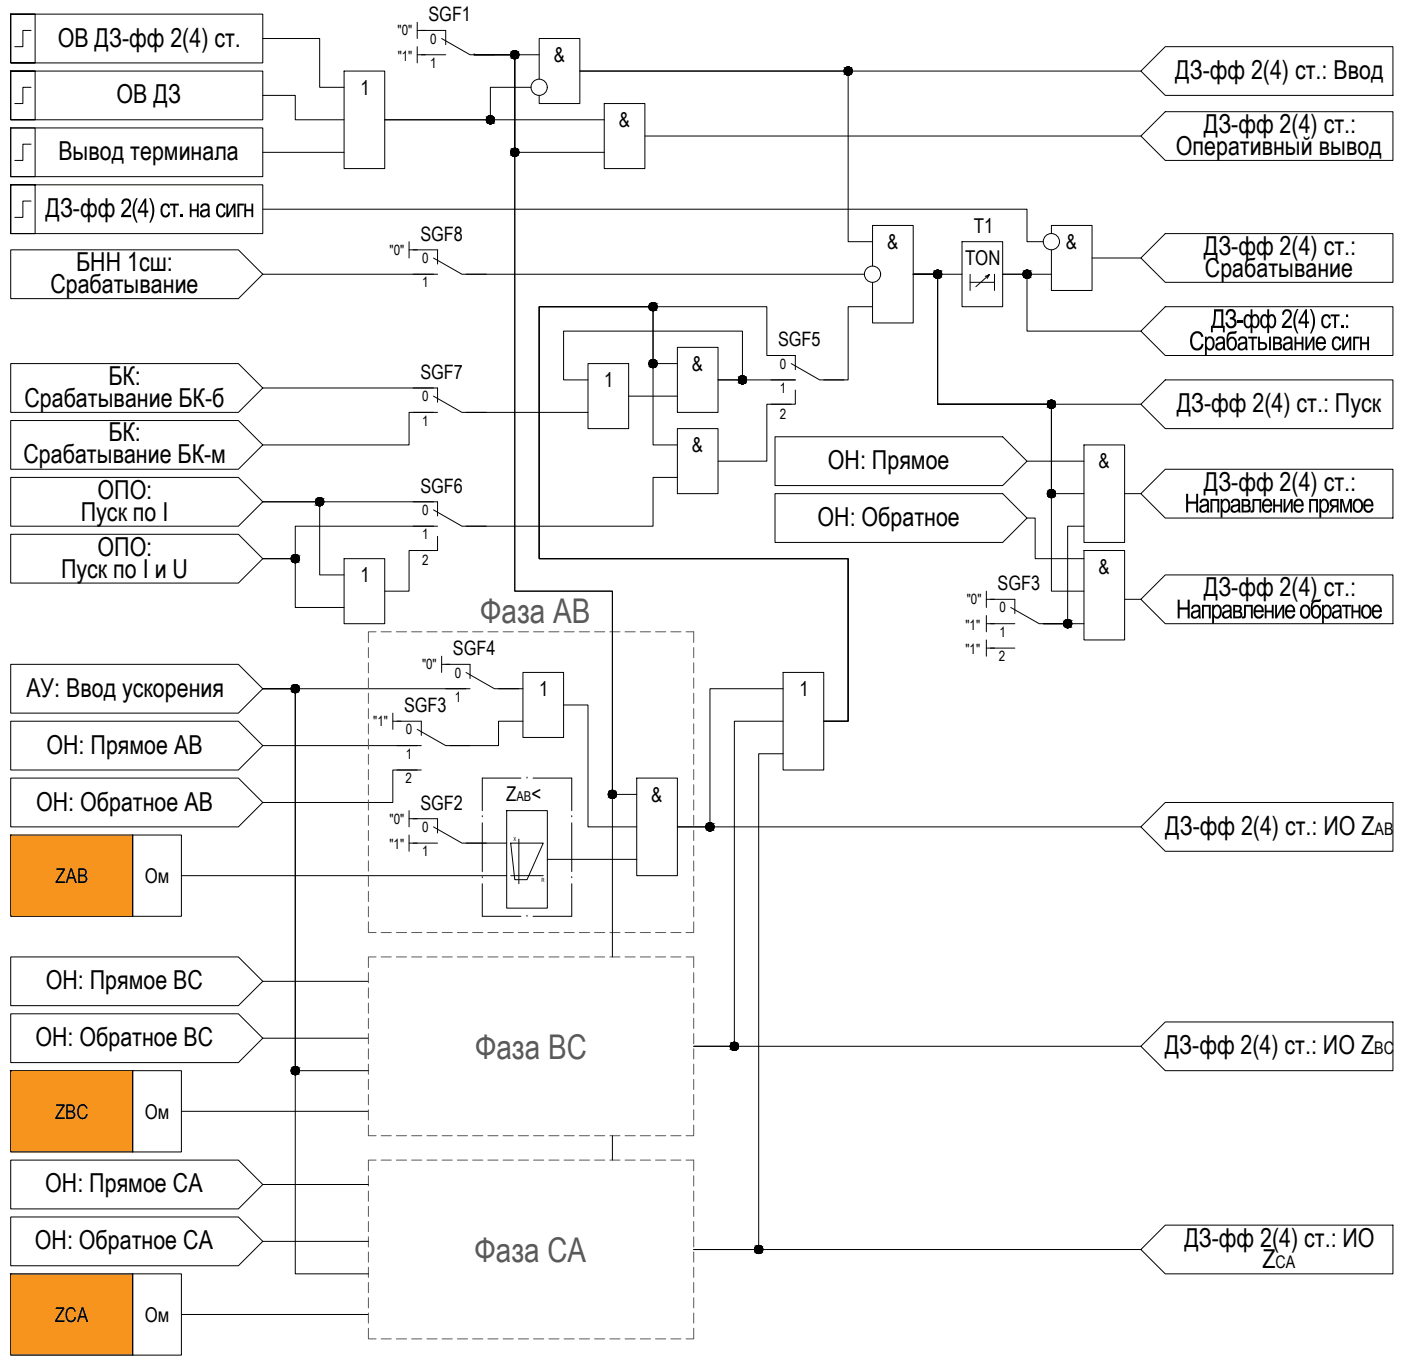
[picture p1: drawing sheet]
<svg xmlns="http://www.w3.org/2000/svg" width="814mm" height="792mm" viewBox="0 0 814 792" stroke-linecap="round" stroke-linejoin="round" font-family="sans-serif">
<!-- layer: 0 -->
<g fill="none" stroke="#000" stroke-width=".58">
<path d="M6 8h147v29h-147v-29v29h14v-29zM18 18h-5v9h-4M242 13v9M242 18h5M153 22h33v29h14M242 27v10M242 32h5M276 32h.1M276 32h23v57h52M276 32h23v312h57v118h14M276 32h23v312h57v212M276 32h37"/>
<path d="M6 41h147v29h-147v-29v29h14v-29zM18 51h-5v9h-4M153 55h19v15h28M200 41h24v57h-24zM309 51h-24v19h-61h127M313 46v-24h24v38h-24v-5M663 41l14-14h132v28h-132zM663 41h-326h156v100h14M6 74h14v29h-14zM6 74h147v29h-147zM351 60h24v38h-24zM375 79h288"/>
<path d="M663 79l14-14h132v28h-132zM18 84h-5v9h-4M153 89h47M6 107h147v29h-147v-29v29h14v-29zM18 117h-5v9h-4M153 122h444v19h9M611 136v-5h24v38h-24v-24M677 136h132v28h-132l-14-14zM6 145h133l14 14-14 15h-133zM153 159h99M238 141v9M238 145h4"/>
<path d="M271 159h231M507 155v-24h24v57h-24v-24M559 141h24v37h-24zM559 159h-28h14v76h118M564 159v10M575 160l-1 2M578 159v10M611 159h-28h14v33h66M635 150h28M507 178h-14v43h-14M564 164h14M572 161l3-1-8 7"/>
<path d="M677 178h132v29h-132l-14-15zM6 211h133l14 15-14 14h-133zM342 211h23v38h-23zM394 202h23v38h-23zM394 211h-15v-33h-66v147h180v94h-14M460 207h-14v-29h-133v147h180v94h-14M153 226h99M252 240h-14v19h-85M271 240h71M342 221h-15v-29h104v29h-14h45M365 230h29M460 235h-14v33h-29"/>
<path d="M462 227v8h-14M663 235l14-14h132v28h-132zM6 244h133l14 15-14 14h-133zM394 249h23v38h-23zM394 259h-15v-81h-66v147h180v94h-14M450 254h133l14 14-14 14h-133zM630 259h24v56h-24zM6 278h133l14 14-14 14h-133zM394 278h-15v28h-108M597 268h33M153 292h33v42h14M153 292h99"/>
<path d="M450 287h133l14 14-14 14h-133zM630 287h-19v-52h-66v-76h-14h14v76h66v109h19M654 287h9M663 287l14-14h132v28h-132zM6 311h133l14 14-14 14h-133zM252 306h-80v19h-19M254 312v8h-9M597 301h5v24h28M630 306h-10v57h-14h24M153 325h19v28h28M200 325h24v38h-24zM252 320h-14v24h-14"/>
<path d="M630 320h24v52h-24zM573 344v9M573 358v9M573 348h5M654 348h9M663 348l14-14h132v29h-132zM573 377h17M573 372v9M573 363h5M257 381v10M257 386h4M304 391h23v38h-23z"/>
<path d="M455 391h24v57h-24zM6 419h133l14 14-14 15h-133zM153 400l-14 15h-133v-29h133l14 14h118M153 400h19v222h42M153 400h19v341h42M228 415v9M228 419h5M290 400h14M304 419h-14v14h-29M327 410h15v71h28M455 400h-42v81h-19h269M455 419h-28v189h-24h260"/>
<path d="M153 433h89M455 438h-14v288h-38h260M6 452h133l14 15-14 14h-133zM231 448h14M242 448h-14v19h-75M370 452h24v57h-24zM238 471v10M238 476h4M294 471h24v57h-24zM6 485h71v48h-71zM77 485h28v48h-28zM238 485v10"/>
<path d="M238 490h4M271 490h23M297 490h19l-10 21h-7zM301 488v26M318 500h52M663 481l14-14h132v28h-132zM105 509h189M297 509h19M6 556h133l14 14-14 15h-133zM153 570h61M6 589h133l14 15-14 14h-133zM153 604h61"/>
<path d="M663 608l14-14h132v28h-132zM6 622h71v48h-71zM77 622h28v48h-28zM105 646h109M6 674h133l14 15-14 14h-133zM356 660v14M153 689h61M6 707h133l14 15-14 14h-133zM153 722h61M663 726l14-14h132v29h-132zM6 741h71v47h-71zM77 741h28v47h-28z"/>
<path d="M105 764h109"/>
<circle cx="299" cy="32" r="2.3"/>
<circle cx="313" cy="51" r="5"/>
<circle cx="493" cy="41" r="2.3"/>
<circle cx="285" cy="70" r="2.3"/>
<circle cx="299" cy="89" r="2.3"/>
<circle cx="507" cy="159" r="5"/>
<circle cx="545" cy="159" r="2.3"/>
<circle cx="597" cy="159" r="2.3"/>
<circle cx="611" cy="140" r="5"/>
<circle cx="379" cy="178" r="2.3"/>
<circle cx="379" cy="211" r="2.3"/>
<circle cx="431" cy="221" r="2.3"/>
<circle cx="611" cy="235" r="2.3"/>
<circle cx="186" cy="292" r="2.3"/>
<circle cx="611" cy="287" r="2.3"/>
<circle cx="172" cy="325" r="2.3"/>
<circle cx="620" cy="363" r="2.3"/>
<circle cx="172" cy="400" r="2.3"/>
<circle cx="356" cy="462" r="2.3"/>
<circle cx="413" cy="481" r="2.3"/>
<circle cx="427" cy="608" r="2.3"/>
<circle cx="172" cy="622" r="2.3"/>
<circle cx="441" cy="726" r="2.3"/>
</g>
<g fill="#f7941d" stroke="#f7941d" stroke-width=".58">
<path d="M6 485l71 48v-48zM6 485l71 48h-71z"/>
<path d="M6 622l71 48v-48zM6 622l71 48h-71z"/>
<path d="M6 741l71 47v-47zM6 741l71 47h-71z"/>
</g>
<g fill="#000" stroke="#000" stroke-width=".58">
<path d="M299 34h1zM492 39h1zM492 44h1zM284 72h1zM284 72h2zM299 91h1zM544 157h1zM596 157h1zM379 176h1zM544 162h1zM596 162h1zM379 181h1z"/>
<path d="M379 214h1zM379 209h1zM431 218h1zM431 223h1zM610 237h1zM610 237h2zM185 294h1zM185 289h1zM610 289h1zM610 289h2zM171 327h1zM171 322h1z"/>
<path d="M620 365h1zM620 360h1zM171 398h1zM171 403h1zM355 459h1zM355 464h1zM412 478h1zM412 483h1zM426 611h1zM426 606h1zM171 625h1zM171 620h1z"/>
<path d="M440 729h1zM440 724h1z"/>
<path d="M299 30h1zM299 30h1z"/>
<path d="M299 30h1zM298 30h2z"/>
<path d="M298 30h2zM298 30h2z"/>
<path d="M298 34h2zM298 34h2z"/>
<path d="M298 30h2zM298 30h2z"/>
<path d="M298 34h2zM298 34h2z"/>
<path d="M298 30h3zM298 30h3z"/>
<path d="M298 34h2zM298 34h2z"/>
<path d="M298 30h3zM298 30h3z"/>
<path d="M298 34h3zM298 34h2z"/>
<path d="M298 30h3zM298 30h3z"/>
<path d="M298 34h3zM298 34h3z"/>
<path d="M297 30h4zM297 30h4z"/>
<path d="M297 33h4zM297 33l4 1z"/>
<path d="M297 30l4 1zM297 30l4 1z"/>
<path d="M297 33h4zM297 33h4z"/>
<path d="M297 31h4zM297 31h4z"/>
<path d="M297 33h4zM297 33h4z"/>
<path d="M297 31h4zM297 31h4z"/>
<path d="M297 33h4zM297 33h4z"/>
<path d="M297 31h4zM297 31h4z"/>
<path d="M297 33h4zM297 33h4z"/>
<path d="M297 31h4zM297 31h4z"/>
<path d="M297 33h4zM297 33h4z"/>
<path d="M297 31l4 1zM297 31l4 1z"/>
<path d="M297 32h4zM297 32l4 1z"/>
<path d="M297 32h4zM297 32h4z"/>
<path d="M297 32h4zM297 32h4z"/>
<path d="M297 32h4zM297 32h4z"/>
<path d="M492 39h2zM492 39h2z"/>
<path d="M492 39h2zM492 39h2z"/>
<path d="M492 39h2zM492 39h2z"/>
<path d="M492 39h2zM491 39h3z"/>
<path d="M491 39h3zM491 39h3z"/>
<path d="M491 39l4 1zM491 39l4 1z"/>
<path d="M491 40h4zM491 40h4z"/>
<path d="M491 40h4zM491 40h4z"/>
<path d="M492 44h2zM492 44h1z"/>
<path d="M492 43h2zM492 43l2 1z"/>
<path d="M492 43h2zM492 43h2z"/>
<path d="M491 43h3zM491 43h3z"/>
<path d="M491 43h3zM491 43h3z"/>
<path d="M491 43h4zM491 43h3z"/>
<path d="M491 43h4zM491 43h4z"/>
<path d="M491 40h4zM491 40h4z"/>
<path d="M491 43h4zM491 43h4z"/>
<path d="M491 40h4zM491 40h4z"/>
<path d="M491 42h4zM491 42l4 1z"/>
<path d="M491 40l4 1zM491 40l4 1z"/>
<path d="M491 42h4zM491 42h4z"/>
<path d="M491 41h4zM491 41h4z"/>
<path d="M491 42h4zM491 42h4z"/>
<path d="M491 41h4zM491 41h4z"/>
<path d="M491 41h4zM491 41h4z"/>
<path d="M491 42h4zM491 42h4z"/>
<path d="M491 42h4zM491 42h4z"/>
<path d="M491 41h4zM491 41l4 1z"/>
<path d="M285 67h1zM284 67h2z"/>
<path d="M284 67h2zM284 67h2z"/>
<path d="M284 67h2zM284 67h2z"/>
<path d="M284 72h2zM284 72h2z"/>
<path d="M284 67l2 1zM284 68h2z"/>
<path d="M284 72h2zM284 72h2z"/>
<path d="M284 68h2zM284 68h2z"/>
<path d="M284 72h2zM284 72h2z"/>
<path d="M284 68h3zM283 68h4z"/>
<path d="M284 72h2zM284 72h2z"/>
<path d="M283 68h4zM283 68h4z"/>
<path d="M283 71h4zM283 71l3 1z"/>
<path d="M283 68h4zM283 68h4z"/>
<path d="M283 71h4zM283 71h4z"/>
<path d="M283 68h4zM283 68h4z"/>
<path d="M283 71h4zM283 71h4z"/>
<path d="M283 68l4 1zM283 68l4 1z"/>
<path d="M283 71h4zM283 71h4z"/>
<path d="M283 69h4zM283 69h4z"/>
<path d="M283 71h4zM283 71h4z"/>
<path d="M283 69h4zM283 69h4z"/>
<path d="M283 71h4zM283 71h4z"/>
<path d="M283 69h4zM283 69h4z"/>
<path d="M283 70h4zM283 70l4 1z"/>
<path d="M283 69h4zM283 69h4z"/>
<path d="M283 70h4zM283 70h4z"/>
<path d="M283 69l4 1zM283 69l4 1z"/>
<path d="M283 70h4zM283 70h4z"/>
<path d="M283 70h4zM283 70h4z"/>
<path d="M299 86h1zM299 86h1z"/>
<path d="M299 86h1zM298 86h2z"/>
<path d="M298 86h2zM298 86h2z"/>
<path d="M298 91h2zM298 91h2z"/>
<path d="M298 86h2zM298 86h2z"/>
<path d="M298 91h2zM298 91h2z"/>
<path d="M298 86l3 1zM298 87h3z"/>
<path d="M298 91h2zM298 91h2z"/>
<path d="M298 87h3zM298 87h3z"/>
<path d="M298 90h3zM298 90l2 1z"/>
<path d="M298 87h3zM298 87h3z"/>
<path d="M298 90h3zM298 90h3z"/>
<path d="M297 87h4zM297 87h4z"/>
<path d="M297 90h4zM297 90h4z"/>
<path d="M297 87h4zM297 87h4z"/>
<path d="M297 90h4zM297 90h4z"/>
<path d="M297 87h4zM297 87h4z"/>
<path d="M297 90h4zM297 90h4z"/>
<path d="M297 87l4 1zM297 87l4 1z"/>
<path d="M297 90h4zM297 90h4z"/>
<path d="M297 88h4zM297 88h4z"/>
<path d="M297 89h4zM297 89l4 1z"/>
<path d="M297 88h4zM297 88h4z"/>
<path d="M297 89h4zM297 89h4z"/>
<path d="M297 88h4zM297 88h4z"/>
<path d="M297 89h4zM297 89h4z"/>
<path d="M297 88l4 1zM297 88l4 1z"/>
<path d="M297 89h4zM297 89h4z"/>
<path d="M297 89h4zM297 89h4z"/>
<path d="M544 157h1zM544 157h1z"/>
<path d="M544 157h2zM544 157h2z"/>
<path d="M544 157h2zM544 157h2z"/>
<path d="M544 157h2zM544 157h2z"/>
<path d="M544 157h2zM543 157h3z"/>
<path d="M543 157l3 1zM543 158h3z"/>
<path d="M543 158h4zM543 158h4z"/>
<path d="M543 158h4zM543 158h4z"/>
<path d="M543 158h4zM543 158h4z"/>
<path d="M543 158h4zM543 158h4z"/>
<path d="M543 158l4 1zM543 158l4 1z"/>
<path d="M543 159h4zM543 159h4z"/>
<path d="M543 159h4zM543 159h4z"/>
<path d="M543 159h4zM543 159h4z"/>
<path d="M542 159h5zM542 159h5z"/>
<path d="M542 160h5zM542 160h5z"/>
<path d="M543 160h4zM543 160h4z"/>
<path d="M542 159h5zM542 159l5 1z"/>
<path d="M596 157h1zM596 157h1z"/>
<path d="M596 157h2zM596 157h2z"/>
<path d="M596 157h2zM596 157h2z"/>
<path d="M596 157h2zM596 157h2z"/>
<path d="M596 157h2zM595 157h3z"/>
<path d="M595 157l3 1zM595 158h3z"/>
<path d="M595 158h4zM595 158h4z"/>
<path d="M595 158h4zM595 158h4z"/>
<path d="M595 158h4zM595 158h4z"/>
<path d="M595 158h4zM595 158h4z"/>
<path d="M595 158l4 1zM595 158l4 1z"/>
<path d="M595 159h4zM595 159h4z"/>
<path d="M595 159h4zM595 159h4z"/>
<path d="M594 159h5zM594 159h5z"/>
<path d="M594 160h5zM594 160h5z"/>
<path d="M594 159h5zM594 159h5z"/>
<path d="M594 159l5 1zM594 159l5 1z"/>
<path d="M594 160h5zM594 160h5z"/>
<path d="M379 176h1zM379 176h1z"/>
<path d="M379 176h1zM379 176h1z"/>
<path d="M379 176h1zM379 176h1z"/>
<path d="M379 176h2zM378 176h3z"/>
<path d="M378 176h3zM378 176h3z"/>
<path d="M378 176l3 1zM378 177h3z"/>
<path d="M378 177h3zM378 177h3z"/>
<path d="M378 177h3zM378 177h3z"/>
<path d="M378 180h3zM378 180h3z"/>
<path d="M378 177h3zM378 177h3z"/>
<path d="M378 180h3zM378 180h3z"/>
<path d="M377 177h5zM377 177h5z"/>
<path d="M377 180h4zM377 180h4z"/>
<path d="M377 177h5zM377 177h5z"/>
<path d="M377 179h5zM377 179l4 1z"/>
<path d="M377 177l5 1zM377 177l5 1z"/>
<path d="M377 179h5zM377 179h5z"/>
<path d="M377 178h5zM377 178h5z"/>
<path d="M377 179h5zM377 179h5z"/>
<path d="M377 178h5zM377 178h5z"/>
<path d="M377 179h5zM377 179h5z"/>
<path d="M377 178h5zM377 178h5z"/>
<path d="M377 178l5 1zM377 178l5 1z"/>
<path d="M377 179h5zM377 179h5z"/>
<path d="M544 162h1zM544 162h1z"/>
<path d="M544 162h2zM544 162h1z"/>
<path d="M544 162h2zM544 162h2z"/>
<path d="M544 161h2zM544 161l2 1z"/>
<path d="M543 161h3zM543 161h3z"/>
<path d="M543 161h3zM543 161h3z"/>
<path d="M543 161h4zM543 161h3z"/>
<path d="M543 161h4zM543 161h4z"/>
<path d="M543 161h4zM543 161h4z"/>
<path d="M543 160h4zM543 160l4 1z"/>
<path d="M543 160h4zM543 160h4z"/>
<path d="M543 160h4zM543 160h4z"/>
<path d="M596 162h1zM596 162h1z"/>
<path d="M596 162h2zM596 162h1z"/>
<path d="M596 162h2zM596 162h2z"/>
<path d="M596 161h2zM596 161l2 1z"/>
<path d="M595 161h3zM595 161h3z"/>
<path d="M595 161h3zM595 161h3z"/>
<path d="M595 161h4zM595 161h3z"/>
<path d="M595 161h4zM595 161h4z"/>
<path d="M595 161h4zM595 161h4z"/>
<path d="M595 160h4zM595 160l4 1z"/>
<path d="M595 160h4zM595 160h4z"/>
<path d="M595 160h4zM595 160h4z"/>
<path d="M379 181h1zM379 181h1z"/>
<path d="M379 181h1zM379 181h1z"/>
<path d="M379 180h1zM379 180l1 1z"/>
<path d="M378 180h3zM378 180h2z"/>
<path d="M378 180h3zM378 180h3z"/>
<path d="M378 180h3zM378 180h3z"/>
<path d="M379 214h1zM379 214h1z"/>
<path d="M379 209h1zM379 209h1z"/>
<path d="M379 209h1zM379 209h1z"/>
<path d="M379 209h1zM379 209h1z"/>
<path d="M379 214h1zM379 214h1z"/>
<path d="M379 209h2zM378 209h3z"/>
<path d="M379 214h1zM379 214h1z"/>
<path d="M378 209h3zM378 209h3z"/>
<path d="M378 213h3zM378 213l2 1z"/>
<path d="M378 209l3 1zM378 210h3z"/>
<path d="M378 213h3zM378 213h3z"/>
<path d="M378 210h3zM378 210h3z"/>
<path d="M378 213h3zM378 213h3z"/>
<path d="M378 210h3zM378 210h3z"/>
<path d="M378 213h3zM378 213h3z"/>
<path d="M378 210h3zM378 210h3z"/>
<path d="M378 213h3zM378 213h3z"/>
<path d="M377 210h5zM377 210h5z"/>
<path d="M377 213h4zM377 213h4z"/>
<path d="M377 210l5 1zM377 210l5 1z"/>
<path d="M377 212h5zM377 212l4 1z"/>
<path d="M377 211h5zM377 211h5z"/>
<path d="M377 212h5zM377 212h5z"/>
<path d="M377 211h5zM377 211h5z"/>
<path d="M377 212h5zM377 212h5z"/>
<path d="M377 211h5zM377 211h5z"/>
<path d="M377 212h5zM377 212h5z"/>
<path d="M377 211h5zM377 211h5z"/>
<path d="M377 211l5 1zM377 211l5 1z"/>
<path d="M377 212h5zM377 212h5z"/>
<path d="M431 218l1 1zM431 219h1z"/>
<path d="M431 219h1zM431 219h1z"/>
<path d="M431 219h1zM430 219h2z"/>
<path d="M430 219h3zM430 219h3z"/>
<path d="M430 219h3zM430 219h3z"/>
<path d="M430 219h3zM430 219h3z"/>
<path d="M430 219h3zM430 219h3z"/>
<path d="M430 219h3zM430 219h3z"/>
<path d="M430 219l3 1zM430 219l3 1z"/>
<path d="M429 220h5zM429 220h5z"/>
<path d="M429 220h5zM429 220h5z"/>
<path d="M429 220h5zM429 220h5z"/>
<path d="M431 223h1zM431 223h1z"/>
<path d="M431 223h1zM431 223h1z"/>
<path d="M430 223h2zM430 223h2z"/>
<path d="M430 223h3zM430 223h2z"/>
<path d="M430 223h3zM430 223h3z"/>
<path d="M430 223h3zM430 223h3z"/>
<path d="M430 222h3zM430 222l3 1z"/>
<path d="M430 222h3zM430 222h3z"/>
<path d="M429 222h4zM429 222h4z"/>
<path d="M429 222h5zM429 222h4z"/>
<path d="M429 222h5zM429 222h5z"/>
<path d="M429 220h5zM429 220h5z"/>
<path d="M429 221h5zM429 221l5 1z"/>
<path d="M429 220l5 1zM429 220l5 1z"/>
<path d="M429 221h5zM429 221h5z"/>
<path d="M429 221h5zM429 221h5z"/>
<path d="M429 221h5zM429 221h5z"/>
<path d="M429 221h5zM429 221h5z"/>
<path d="M611 233h1zM610 233h2z"/>
<path d="M610 233h2zM610 233h2z"/>
<path d="M610 233h2zM610 233h2z"/>
<path d="M610 237h2zM610 237h2z"/>
<path d="M610 233h2zM610 233h2z"/>
<path d="M610 237h2zM610 237h2z"/>
<path d="M610 233h2zM610 233h2z"/>
<path d="M610 237h2zM610 237h2z"/>
<path d="M610 233h2zM609 233h3z"/>
<path d="M610 237h2zM610 237h2z"/>
<path d="M609 233h4zM609 233h4z"/>
<path d="M609 237h3zM609 237h3z"/>
<path d="M609 233l4 1zM609 233l4 1z"/>
<path d="M609 237h4zM609 237h3z"/>
<path d="M609 234h4zM609 234h4z"/>
<path d="M609 236h4zM609 236l4 1z"/>
<path d="M609 234h4zM609 234h4z"/>
<path d="M609 236h4zM609 236h4z"/>
<path d="M609 234h4zM609 234h4z"/>
<path d="M609 236h4zM609 236h4z"/>
<path d="M609 234h4zM609 234h4z"/>
<path d="M609 236h4zM609 236h4z"/>
<path d="M609 234l4 1zM609 234l4 1z"/>
<path d="M609 236h4zM609 236h4z"/>
<path d="M609 235h4zM609 235h4z"/>
<path d="M609 235h4zM609 235l4 1z"/>
<path d="M609 235h4zM609 235h4z"/>
<path d="M609 235h4zM609 235h4z"/>
<path d="M609 235h4zM609 235h4z"/>
<path d="M185 294h1zM185 294h1z"/>
<path d="M185 289h1zM185 289h1z"/>
<path d="M185 289h1zM185 289h1z"/>
<path d="M185 289l2 1zM185 290h2z"/>
<path d="M185 294h1zM185 294h1z"/>
<path d="M185 290h2zM185 290h2z"/>
<path d="M185 294h2zM185 294h1z"/>
<path d="M185 290h2zM184 290h3z"/>
<path d="M185 294h2zM185 294h2z"/>
<path d="M184 290h3zM184 290h3z"/>
<path d="M184 294h3zM184 294h3z"/>
<path d="M184 290h3zM184 290h3z"/>
<path d="M184 293h3zM184 293l3 1z"/>
<path d="M184 290h4zM184 290h4z"/>
<path d="M184 293h3zM184 293h3z"/>
<path d="M184 290h4zM184 290h4z"/>
<path d="M184 293h4zM184 293h3z"/>
<path d="M184 290l4 1zM184 290l4 1z"/>
<path d="M184 293h4zM184 293h4z"/>
<path d="M184 291h4zM184 291h4z"/>
<path d="M184 293h4zM184 293h4z"/>
<path d="M184 291h4zM184 291h4z"/>
<path d="M184 293h4zM184 293h4z"/>
<path d="M183 291h5zM183 291h5z"/>
<path d="M183 292h5zM183 292l5 1z"/>
<path d="M183 291h5zM183 291h5z"/>
<path d="M183 291l5 1zM183 291l5 1z"/>
<path d="M183 292h5zM183 292h5z"/>
<path d="M183 292h5zM183 292h5z"/>
<path d="M183 292h5zM183 292h5z"/>
<path d="M611 285h1zM610 285h2z"/>
<path d="M610 285h2zM610 285h2z"/>
<path d="M610 285h2zM610 285h2z"/>
<path d="M610 289h2zM610 289h2z"/>
<path d="M610 285h2zM610 285h2z"/>
<path d="M610 289h2zM610 289h2z"/>
<path d="M610 285h2zM610 285h2z"/>
<path d="M610 289h2zM610 289h2z"/>
<path d="M610 285h2zM609 285h3z"/>
<path d="M610 289h2zM610 289h2z"/>
<path d="M609 285h4zM609 285h4z"/>
<path d="M609 289h3zM609 289h3z"/>
<path d="M609 285l4 1zM609 285l4 1z"/>
<path d="M609 289h4zM609 289h3z"/>
<path d="M609 286h4zM609 286h4z"/>
<path d="M609 288h4zM609 288l4 1z"/>
<path d="M609 286h4zM609 286h4z"/>
<path d="M609 288h4zM609 288h4z"/>
<path d="M609 286h4zM609 286h4z"/>
<path d="M609 288h4zM609 288h4z"/>
<path d="M609 286h4zM609 286h4z"/>
<path d="M609 288h4zM609 288h4z"/>
<path d="M609 286l4 1zM609 286l4 1z"/>
<path d="M609 288h4zM609 288h4z"/>
<path d="M609 287h4zM609 287h4z"/>
<path d="M609 287h4zM609 287l4 1z"/>
<path d="M609 287h4zM609 287h4z"/>
<path d="M609 287h4zM609 287h4z"/>
<path d="M609 287h4zM609 287h4z"/>
<path d="M171 327h1zM171 327h1z"/>
<path d="M171 322h1zM171 322h1z"/>
<path d="M171 322l1 1zM171 323h1z"/>
<path d="M171 323h2zM171 323h2z"/>
<path d="M171 327h1zM171 327h1z"/>
<path d="M171 323h2zM170 323h3z"/>
<path d="M171 327h2zM171 327h1z"/>
<path d="M170 323h3zM170 323h3z"/>
<path d="M170 327h3zM170 327h3z"/>
<path d="M170 323h3zM170 323h3z"/>
<path d="M170 327h3zM170 327h3z"/>
<path d="M170 323h3zM170 323h3z"/>
<path d="M170 327h3zM170 327h3z"/>
<path d="M170 323h3zM170 323h3z"/>
<path d="M170 326h3zM170 326l3 1z"/>
<path d="M170 323l4 1zM170 323l4 1z"/>
<path d="M170 326h3zM170 326h3z"/>
<path d="M170 324h4zM170 324h4z"/>
<path d="M170 326h4zM170 326h3z"/>
<path d="M169 324h5zM169 324h5z"/>
<path d="M169 326h5zM169 326h5z"/>
<path d="M169 324h5zM169 324h5z"/>
<path d="M169 326h5zM169 326h5z"/>
<path d="M169 324h5zM169 324h5z"/>
<path d="M169 325h5zM169 325l5 1z"/>
<path d="M169 324l5 1zM169 324l5 1z"/>
<path d="M169 325h5zM169 325h5z"/>
<path d="M169 325h5zM169 325h5z"/>
<path d="M169 325h5zM169 325h5z"/>
<path d="M169 325h5zM169 325h5z"/>
<path d="M620 365h1zM620 365h1z"/>
<path d="M620 360h1zM620 360h1z"/>
<path d="M620 360h1zM620 360h1z"/>
<path d="M620 360h1zM619 360h2z"/>
<path d="M620 365h1zM620 365h1z"/>
<path d="M619 360l3 1zM619 361h3z"/>
<path d="M619 365h2zM619 365h2z"/>
<path d="M619 361h3zM619 361h3z"/>
<path d="M619 365h3zM619 365h2z"/>
<path d="M619 361h3zM619 361h3z"/>
<path d="M619 364h3zM619 364l3 1z"/>
<path d="M619 361h3zM619 361h3z"/>
<path d="M619 364h3zM619 364h3z"/>
<path d="M619 361h3zM619 361h3z"/>
<path d="M619 364h3zM619 364h3z"/>
<path d="M619 361h3zM619 361h3z"/>
<path d="M619 364h3zM619 364h3z"/>
<path d="M618 361h5zM618 361h5z"/>
<path d="M618 364h4zM618 364h4z"/>
<path d="M618 361l5 1zM618 361l5 1z"/>
<path d="M618 364h5zM618 364h4z"/>
<path d="M618 362h5zM618 362h5z"/>
<path d="M618 363h5zM618 363l5 1z"/>
<path d="M618 362h5zM618 362h5z"/>
<path d="M618 363h5zM618 363h5z"/>
<path d="M618 362h5zM618 362h5z"/>
<path d="M618 363h5zM618 363h5z"/>
<path d="M618 362l5 1zM618 362l5 1z"/>
<path d="M618 363h5zM618 363h5z"/>
<path d="M618 363h5zM618 363h5z"/>
<path d="M171 398h1zM171 398h1z"/>
<path d="M171 398h1zM171 398h1z"/>
<path d="M171 398h2zM171 398h2z"/>
<path d="M171 398h2zM170 398h3z"/>
<path d="M170 398h3zM170 398h3z"/>
<path d="M170 398l3 1zM170 399h3z"/>
<path d="M170 399h3zM170 399h3z"/>
<path d="M170 399h3zM170 399h3z"/>
<path d="M170 399h4zM170 399h4z"/>
<path d="M170 399h4zM170 399h4z"/>
<path d="M169 399h5zM169 399h5z"/>
<path d="M169 399l5 1zM169 399l5 1z"/>
<path d="M169 400h5zM169 400h5z"/>
<path d="M169 400h5zM169 400h5z"/>
<path d="M171 403h1zM171 403h1z"/>
<path d="M171 403h1zM171 403h1z"/>
<path d="M171 403h2zM171 403h1z"/>
<path d="M170 402h3zM170 402l3 1z"/>
<path d="M170 402h3zM170 402h3z"/>
<path d="M170 402h3zM170 402h3z"/>
<path d="M170 402h3zM170 402h3z"/>
<path d="M170 402h3zM170 402h3z"/>
<path d="M170 402h4zM170 402h3z"/>
<path d="M169 401h5zM169 401l5 1z"/>
<path d="M169 401h5zM169 401h5z"/>
<path d="M169 401h5zM169 401h5z"/>
<path d="M169 400h5zM169 400h5z"/>
<path d="M169 401h5zM169 401h5z"/>
<path d="M169 401h5zM169 401h5z"/>
<path d="M169 400h5zM169 400l5 1z"/>
<path d="M355 459l2 1zM355 460h2z"/>
<path d="M355 460h2zM355 460h2z"/>
<path d="M355 460h2zM355 460h2z"/>
<path d="M355 460h2zM355 460h2z"/>
<path d="M355 460h2zM354 460h3z"/>
<path d="M354 460h4zM354 460h4z"/>
<path d="M355 464h2zM355 464h1z"/>
<path d="M355 464h2zM355 464h2z"/>
<path d="M355 464h2zM355 464h2z"/>
<path d="M355 464h2zM355 464h2z"/>
<path d="M354 464h3zM354 464h3z"/>
<path d="M354 460h4zM354 460h4z"/>
<path d="M354 463h4zM354 463l3 1z"/>
<path d="M354 460l4 1zM354 460l4 1z"/>
<path d="M354 463h4zM354 463h4z"/>
<path d="M354 461h4zM354 461h4z"/>
<path d="M354 463h4zM354 463h4z"/>
<path d="M354 461h4zM354 461h4z"/>
<path d="M354 463h4zM354 463h4z"/>
<path d="M354 461h4zM354 461h4z"/>
<path d="M354 463h4zM354 463h4z"/>
<path d="M354 461h4zM354 461h4z"/>
<path d="M354 462h4zM354 462l4 1z"/>
<path d="M354 461l4 1zM354 461l4 1z"/>
<path d="M354 462h4zM354 462h4z"/>
<path d="M353 462h5zM353 462h5z"/>
<path d="M353 462h5zM353 462h5z"/>
<path d="M353 462h5zM353 462h5z"/>
<path d="M412 478h1zM412 478h1z"/>
<path d="M412 478h1zM412 478h1z"/>
<path d="M412 478l2 1zM412 479h2z"/>
<path d="M412 479h2zM411 479h3z"/>
<path d="M411 479h3zM411 479h3z"/>
<path d="M411 479h3zM411 479h3z"/>
<path d="M411 479h3zM411 479h3z"/>
<path d="M411 479h3zM411 479h3z"/>
<path d="M411 479h4zM411 479h4z"/>
<path d="M411 479l4 1zM411 479l4 1z"/>
<path d="M410 480h5zM410 480h5z"/>
<path d="M410 480h5zM410 480h5z"/>
<path d="M412 483h1zM412 483h1z"/>
<path d="M412 483h1zM412 483h1z"/>
<path d="M412 483h2zM412 483h1z"/>
<path d="M411 483h3zM411 483h3z"/>
<path d="M411 483h3zM411 483h3z"/>
<path d="M411 482h3zM411 482l3 1z"/>
<path d="M411 482h3zM411 482h3z"/>
<path d="M411 482h3zM411 482h3z"/>
<path d="M411 482h4zM411 482h3z"/>
<path d="M410 482h5zM410 482h5z"/>
<path d="M410 482h5zM410 482h5z"/>
<path d="M410 480h5zM410 480h5z"/>
<path d="M410 481h5zM410 481l5 1z"/>
<path d="M410 480h5zM410 480h5z"/>
<path d="M410 480l5 1zM410 480l5 1z"/>
<path d="M410 481h5zM410 481h5z"/>
<path d="M410 481h5zM410 481h5z"/>
<path d="M410 481h5zM410 481h5z"/>
<path d="M426 611h1zM426 611h1z"/>
<path d="M426 606h1zM426 606h1z"/>
<path d="M426 606h1zM426 606h1z"/>
<path d="M426 606h2zM426 606h2z"/>
<path d="M426 610h1zM426 610l1 1z"/>
<path d="M426 606h2zM426 606h2z"/>
<path d="M426 610h2zM426 610h1z"/>
<path d="M426 606h2zM425 606h3z"/>
<path d="M426 610h2zM426 610h2z"/>
<path d="M425 606h3zM425 606h3z"/>
<path d="M425 610h3zM425 610h3z"/>
<path d="M425 606l3 1zM425 606l3 1z"/>
<path d="M425 610h3zM425 610h3z"/>
<path d="M425 607h4zM425 607h4z"/>
<path d="M425 610h3zM425 610h3z"/>
<path d="M425 607h4zM425 607h4z"/>
<path d="M425 610h4zM425 610h3z"/>
<path d="M425 607h4zM425 607h4z"/>
<path d="M425 610h4zM425 610h4z"/>
<path d="M425 607h4zM425 607h4z"/>
<path d="M425 609h4zM425 609l4 1z"/>
<path d="M425 607l4 1zM425 607l4 1z"/>
<path d="M425 609h4zM425 609h4z"/>
<path d="M424 608h5zM424 608h5z"/>
<path d="M424 609h5zM424 609h5z"/>
<path d="M424 608h5zM424 608h5z"/>
<path d="M424 609h5zM424 609h5z"/>
<path d="M424 608h5zM424 608h5z"/>
<path d="M424 608h5zM424 608h5z"/>
<path d="M424 608h5zM424 608l5 1z"/>
<path d="M171 625h1zM171 625h1z"/>
<path d="M171 620h1zM171 620h1z"/>
<path d="M171 620h1zM171 620h1z"/>
<path d="M171 620h2zM171 620h2z"/>
<path d="M171 625h1zM171 625h1z"/>
<path d="M171 620h2zM170 620h3z"/>
<path d="M171 625h2zM171 625h1z"/>
<path d="M170 620l3 1zM170 621h3z"/>
<path d="M170 624h3zM170 624l3 1z"/>
<path d="M170 621h3zM170 621h3z"/>
<path d="M170 624h3zM170 624h3z"/>
<path d="M170 621h3zM170 621h3z"/>
<path d="M170 624h3zM170 624h3z"/>
<path d="M170 621h3zM170 621h3z"/>
<path d="M170 624h3zM170 624h3z"/>
<path d="M170 621h4zM170 621h4z"/>
<path d="M170 624h3zM170 624h3z"/>
<path d="M170 621h4zM170 621h4z"/>
<path d="M170 624h4zM170 624h3z"/>
<path d="M169 621l5 1zM169 621l5 1z"/>
<path d="M169 624h5zM169 624h5z"/>
<path d="M169 622h5zM169 622h5z"/>
<path d="M169 623h5zM169 623l5 1z"/>
<path d="M169 622h5zM169 622h5z"/>
<path d="M169 623h5zM169 623h5z"/>
<path d="M169 622h5zM169 622h5z"/>
<path d="M169 622h5zM169 622h5z"/>
<path d="M169 623h5zM169 623h5z"/>
<path d="M169 623h5zM169 623h5z"/>
<path d="M169 622h5zM169 622l5 1z"/>
<path d="M440 724h2zM440 724h2z"/>
<path d="M440 724h2zM440 724h2z"/>
<path d="M440 729h2zM440 729h1z"/>
<path d="M440 724h2zM440 724h2z"/>
<path d="M440 729h2zM440 729h2z"/>
<path d="M440 724h2zM440 724h2z"/>
<path d="M440 728h2zM440 728l2 1z"/>
<path d="M440 724l2 1zM439 725h3z"/>
<path d="M440 728h2zM440 728h2z"/>
<path d="M439 725h4zM439 725h4z"/>
<path d="M439 728h3zM439 728h3z"/>
<path d="M439 725h4zM439 725h4z"/>
<path d="M439 728h4zM439 728h3z"/>
<path d="M439 725h4zM439 725h4z"/>
<path d="M439 728h4zM439 728h4z"/>
<path d="M439 725h4zM439 725h4z"/>
<path d="M439 728h4zM439 728h4z"/>
<path d="M439 725l4 1zM439 725l4 1z"/>
<path d="M439 727h4zM439 727l4 1z"/>
<path d="M439 726h4zM439 726h4z"/>
<path d="M439 727h4zM439 727h4z"/>
<path d="M439 726h4zM439 726h4z"/>
<path d="M439 727h4zM439 727h4z"/>
<path d="M439 726h4zM439 726h4z"/>
<path d="M439 727h4zM439 727h4z"/>
<path d="M439 726h4zM439 726h4z"/>
<path d="M439 726l4 1zM439 726l4 1z"/>
<path d="M439 727h4zM439 727h4z"/>
</g>
<g fill="none" stroke="#000" stroke-width=".58">
<path d="M245 18h14v8M245 32h14M257 22l16 10h14M240 145h14v8M240 159h14M252 150l16 9h15M448 207h14v8M460 211l16 10h14M240 226h14v8M240 240h14M252 230l16 10h15M448 221h14"/>
<path d="M240 292h14v8M252 296l16 10h15M240 306h14M576 348h14v9M587 353l17 10h14M576 363h14M259 386h14v8M271 391l16 9h14M231 419h14v9M259 400h14M231 433h14M242 424l17 9h14"/>
<path d="M303 452h-23v19M306 452h.1M310 452h22v19M240 476h14v8M280 475h.1M280 478v29M332 475h.1M332 478v29M240 490h14M252 481l16 9h15M280 510h.1M280 514v19h23"/>
<path d="M332 510h.1M332 514v19h-22M306 533h.1"/>
</g>
<!-- layer: TEXT -->
<path d="M790 196h1v3h3v-3h2v8h-2v-4h-3v4h-1z" fill="#000"/>
<!-- layer: 0 -->
<g fill="none" stroke="#58595b" stroke-width=".58">
<path d="M214 376v6M219 367h-5v7M221 367h6M230 367h6M239 367h6M248 367h6M257 367h6M266 367h6M275 367h6M284 367h5M292 367h6M301 367h6"/>
<path d="M310 367h6M319 367h6M328 367h6M337 367h6M345 367h6M354 367h6M363 367h6M372 367h6M381 367h6M390 367h6M399 367h4v7M403 376v6"/>
<path d="M214 385v6M214 394v6M403 385v6M403 394v6M214 403v6M214 412v6M403 403v6M403 412v6M214 421v6M214 430v6M214 438v6M403 421v6"/>
<path d="M403 430v6M403 438v6M214 447v6M214 456v6M403 447v6M403 456v6M214 465v6M214 474v6M403 465v6M403 474v6M214 483v6M214 492v6"/>
<path d="M403 483v6M403 492v6M214 500v6M214 509v6M214 518v6M403 500v6M403 509v6M403 518v6M214 536v6h5M214 527v6M403 536v6h-4M403 527v6"/>
<path d="M219 556h-5v6M221 542h6M221 556h6M230 542h6M230 556h6M239 542h6M239 556h6M248 542h6M248 556h6M257 542h6M257 556h6M266 542h6"/>
<path d="M266 556h6M275 542h6M275 556h6M284 542h5M284 556h5M292 542h6M292 556h6M301 542h6M301 556h6M310 542h6M310 556h6M319 542h6"/>
<path d="M319 556h6M328 542h6M328 556h6M337 542h6M337 556h6M345 542h6M345 556h6M354 542h6M354 556h6M363 542h6M363 556h6M372 542h6"/>
<path d="M372 556h6M381 542h6M381 556h6M390 542h6M390 556h6M399 556h4v6M214 565v6M214 574v6M403 565v6M403 574v6M214 583v6M214 592v6"/>
<path d="M403 583v6M403 592v6M214 601v6M214 610v6M214 619v5M403 601v6M403 610v6M403 619v5M214 627v6M214 636v6M403 627v6M403 636v6"/>
<path d="M214 654v6h5M214 645v6M403 654v6h-4M403 645v6M219 674h-5v7M221 660h6M221 674h6M230 660h6M230 674h6M239 660h6M239 674h6M248 660h6"/>
<path d="M248 674h6M257 660h6M257 674h6M266 660h6M266 674h6M275 660h6M275 674h6M284 660h5M284 674h5M292 660h6M292 674h6M301 660h6"/>
<path d="M301 674h6M310 660h6M310 674h6M319 660h6M319 674h6M328 660h6M328 674h6M337 660h6M337 674h6M345 660h6M345 674h6M354 660h6"/>
<path d="M354 674h6M363 660h6M363 674h6M372 660h6M372 674h6M381 660h6M381 674h6M390 660h6M390 674h6M399 674h4v7M214 684v5M214 692v6"/>
<path d="M403 684v5M403 692v6M214 701v6M214 710v6M214 719v6M403 701v6M403 710v6M403 719v6M214 728v6M214 737v6M403 728v6M403 737v6"/>
<path d="M214 746v5M214 754v6M403 746v5M403 754v6M214 772v6h5M214 763v6M221 778h6M230 778h6M239 778h6M248 778h6M257 778h6M266 778h6"/>
<path d="M275 778h6M284 778h5M292 778h6M301 778h6M310 778h6M319 778h6M328 778h6M337 778h6M345 778h6M354 778h6M363 778h6M372 778h6"/>
<path d="M381 778h6M390 778h6M403 772v6h-4M403 763v6"/>
</g>
<g font-size="19.8" fill="#58595b">
<text x="279" y="362">Фаза АВ</text>
<text x="276" y="615">Фаза ВС</text>
<text x="276" y="733">Фаза СА</text>
</g>
<g font-size="15.2">
<text x="34" y="27">ОВ ДЗ-фф 2(4) ст.</text>
<text x="683" y="46">ДЗ-фф 2(4) ст.: Ввод</text>
<text x="68" y="60">ОВ ДЗ</text>
<text x="700" y="77">ДЗ-фф 2(4) ст.:</text>
<text x="34" y="93">Вывод терминала</text>
<text x="683" y="90">Оперативный вывод</text>
<text x="26" y="126">ДЗ-фф</text>
<text x="69" y="126">2(4) ст.на сигн</text>
<text x="700" y="148">ДЗ-фф 2(4) ст.:</text>
<text x="44" y="158">БНН 1сш:</text>
<text x="700" y="161">Срабатывание</text>
<text x="29" y="170">Срабатывание</text>
<text x="704" y="191">ДЗ-фф</text>
<text x="744" y="191">2(4) ст.:</text>
<text x="691" y="204">Срабатывание сигн</text>
<text x="63" y="224">БК:</text>
<text x="14" y="237">Срабатывание БК-б</text>
<text x="684" y="240">ДЗ-фф 2(4) ст.: Пуск</text>
<text x="63" y="256">БК:</text>
<text x="14" y="269">Срабатывание БК-м</text>
<text x="481" y="273">ОН: Прямое</text>
<text x="700" y="285">ДЗ-фф 2(4) ст.:</text>
<text x="57" y="290">ОПО:</text>
<text x="688" y="298">Направление прямое</text>
<text x="47" y="303">Пуск по I</text>
<text x="475" y="306">ОН: Обратное</text>
<text x="57" y="323">ОПО:</text>
<text x="35" y="336">Пуск по I и U</text>
<text x="700" y="347">ДЗ-фф 2(4) ст.:</text>
<text x="683" y="359">Направление обратное</text>
<text x="15" y="405">АУ: Ввод ускорения</text>
<text x="27" y="438">ОН: Прямое AB</text>
<text x="21" y="471">ОН: Обратное AB</text>
<text x="677" y="485">ДЗ-фф 2(4) ст.: ИО Z</text>
<text x="27" y="575">ОН: Прямое BC</text>
<text x="21" y="608">ОН: Обратное BC</text>
<text x="677" y="613">ДЗ-фф 2(4) ст.: ИО Z</text>
<text x="26" y="693">ОН: Прямое CA</text>
<text x="688" y="725">ДЗ-фф 2(4) ст.: ИО</text>
<text x="20" y="726">ОН: Обратное CA</text>
<text x="734" y="737">Z</text>
</g>
<g font-size="11.9">
<text x="322" y="36">&amp;</text>
<text x="209" y="55">1</text>
<text x="360" y="74">&amp;</text>
<text x="566" y="135">T1</text>
<text x="515" y="145">&amp;</text>
<text x="619" y="145">&amp;</text>
<text x="561" y="154">TON</text>
<text x="402" y="216">&amp;</text>
<text x="351" y="225">1</text>
<text x="402" y="263">&amp;</text>
<text x="638" y="272">&amp;</text>
<text x="638" y="334">&amp;</text>
<text x="209" y="338">1</text>
<text x="313" y="405">1</text>
<text x="465" y="405">1</text>
<text x="294" y="466">Z</text>
<text x="309" y="466">&lt;</text>
<text x="378" y="466">&amp;</text>
<text x="32" y="513">ZAB</text>
<text x="84" y="513">Ом</text>
<text x="32" y="650">ZBC</text>
<text x="84" y="650">Ом</text>
<text x="32" y="768">ZCA</text>
<text x="84" y="768">Ом</text>
</g>
<g font-size="11.6">
<text x="249" y="12">SGF1</text>
<text x="244" y="140">SGF8</text>
<text x="452" y="201">SGF5</text>
<text x="244" y="220">SGF7</text>
<text x="244" y="286">SGF6</text>
<text x="580" y="343">SGF3</text>
<text x="263" y="381">SGF4</text>
<text x="235" y="414">SGF3</text>
<text x="244" y="471">SGF2</text>
</g>
<g font-size="10.1">
<text x="799" y="485">АВ</text>
<text x="798" y="613">BC</text>
<text x="741" y="737">CA</text>
</g>
<g font-size="8.3">
<text x="231" y="21">&quot;0&quot;</text>
<text x="250" y="25">0</text>
<text x="231" y="35">&quot;1&quot;</text>
<text x="250" y="40">1</text>
<text x="226" y="148">&quot;0&quot;</text>
<text x="245" y="153">0</text>
<text x="245" y="167">1</text>
<text x="453" y="214">0</text>
<text x="245" y="233">0</text>
<text x="453" y="229">1</text>
<text x="453" y="243">2</text>
<text x="245" y="247">1</text>
<text x="245" y="299">0</text>
<text x="245" y="314">1</text>
<text x="245" y="328">2</text>
<text x="562" y="351">&quot;0&quot;</text>
<text x="581" y="356">0</text>
<text x="561" y="366">&quot;1&quot;</text>
<text x="581" y="370">1</text>
<text x="561" y="380">&quot;1&quot;</text>
<text x="245" y="389">&quot;0&quot;</text>
<text x="580" y="384">2</text>
<text x="264" y="394">0</text>
<text x="264" y="408">1</text>
<text x="217" y="422">&quot;1&quot;</text>
<text x="236" y="427">0</text>
<text x="236" y="441">1</text>
<text x="236" y="455">2</text>
<text x="226" y="479">&quot;0&quot;</text>
<text x="245" y="484">0</text>
<text x="226" y="494">&quot;1&quot;</text>
<text x="245" y="498">1</text>
</g>
<text font-size="7.9" x="300" y="466">АВ</text>
<g font-size="3.3">
<text x="298" y="489">X</text>
<text x="315" y="513">R</text>
</g>
</svg>
